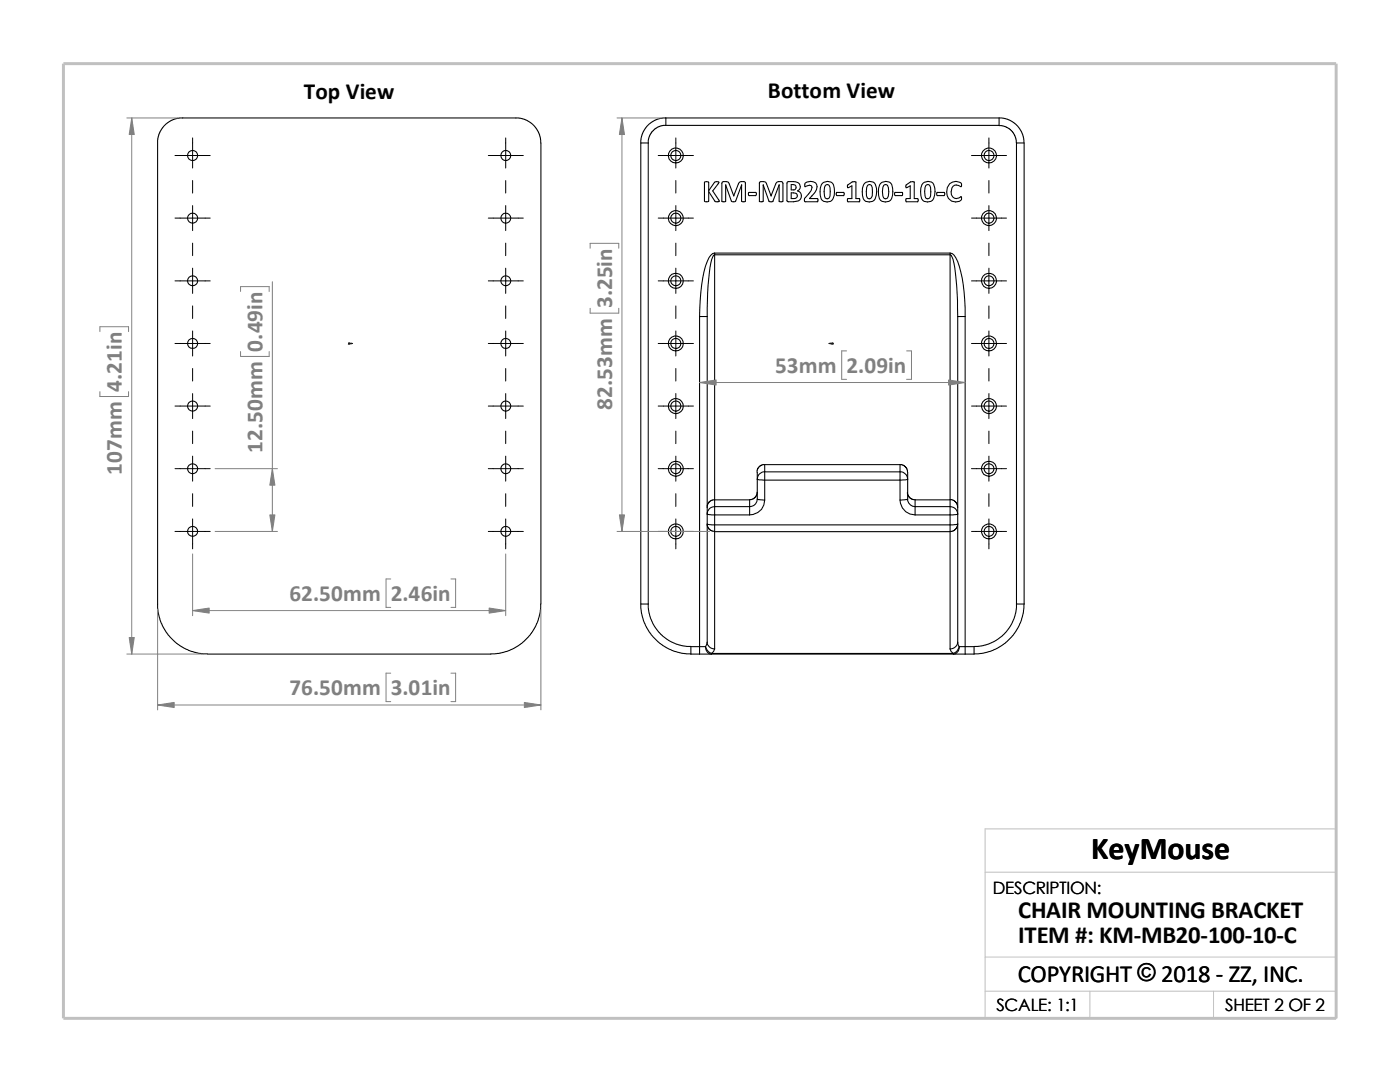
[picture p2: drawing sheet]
<svg xmlns="http://www.w3.org/2000/svg" width="279mm" height="216mm" viewBox="0 0 279 216" stroke-linecap="round" stroke-linejoin="round" font-family="sans-serif">
<path d="M196.6 174h70.1M196.6 197.8h70.1M196.6 191h70.1M217.5 197.8v5.4M242.2 197.8v5.4M26.8 203.2h239.9v-37.8h-70.1v37.8" fill="none" stroke="#c0c0c0" stroke-width=".2"/>
<path d="M12.7 12.7h254v190.5h-254z" fill="none" stroke="#c0c0c0" stroke-width=".59"/>
<g fill="none" stroke="#000" stroke-width=".21">
<path d="M31.5 28.5l.2-1.6 .9-1.7 1.5-1.1 1.7-.6h67.7l1.8 .6 1.4 1.1 1 1.7 .2 1.6v92M31.5 28.5v92.9l.4 2.3 .7 1.5 .9 1.5 1.4 1.4 1.8 1.2 1.6 .7 1.5 .4 1.6 .1M127.9 28.5v92M127.9 28.5h1.5M129.4 28.5v92M132.9 23.5l-.9 .1-1.1 .3-1.1 .7-.7 .6-1 1.7-.2 1.6M132.9 23.5h66.5M132.9 25h-.6l-.9 .3-1.1 .8-.8 1.3-.1 1.1M132.9 23.5v1.5M140.6 36.4l.4-.2 .4 .1v1.8l1.2-1.7a.61 .61 0 0 1 .9 0l-1.3 1.7 1.4 2a.67 .67 0 0 1-.9 0l-1.3-1.9v1.9l-.2 .2-.6-.2zM144.8 36.9v3.3h-.7v-3.9l.8-.1 .5 .2 1 2.7M144.8 36.9l1.2 3.2 .2 .2 .6-.2 1.2-3.2"/>
<path d="M144.8 36.9h.1M146.4 39.1h.1M148 36.9v3.2a.51 .51 0 0 0 .8 0v-3.7l-.2-.1-1 .1-1.2 2.7M148 36.9h.1M149.4 38.4h1.4a.38 .38 0 0 1 0 .6h-1.4zM152.3 36.9v3.2l-.2 .2-.5-.1v-3.8l.1-.1 1.1 .1 1.1 2.7M152.3 36.9l1.2 3.3 .1 .1 .7-.1 1.2-3.3M152.3 36.9h.1M153.9 39.1h.1M155.5 36.9v3.3a.54 .54 0 0 0 .8-.1v-3.5l-.2-.3-1.1 .1-1.1 2.7M155.5 36.9h.1M157.1 36.3l.2-.1a2.31 2.31 0 0 1 2.3 .6 .91 .91 0 0 1-.4 1.3 1.07 1.07 0 0 1 .7 .9 1.07 1.07 0 0 1-.6 1.1l-.9 .2-1.3-.1z"/>
<path d="M157.9 38.5a.89 .89 0 0 1 1.2 .4 .56 .56 0 0 1-.6 .7h-.6zM157.9 36.8l.8 .1a.53 .53 0 0 1 .2 .6 .53 .53 0 0 1-.6 .4h-.4zM160.7 36.5a1.62 1.62 0 0 1 2.3 .3 2.23 2.23 0 0 1-1 2.3l-.5 .5h1.7v.6l-2.5 .1-.1-.7a5.1 5.1 0 0 0 1.5-2.2 .44 .44 0 0 0-.6-.4l-.8 .3zM164.1 36.6a1.37 1.37 0 0 1 1.6-.4 1.37 1.37 0 0 1 .8 1.3 2.69 2.69 0 0 1-.7 2.7 1.38 1.38 0 0 1-2.1-1.2 3.1 3.1 0 0 1 .4-2.4zM164.7 37a.51 .51 0 0 1 .8 0 3.8 3.8 0 0 1 0 2.5 .56 .56 0 0 1-.8 0 3.5 3.5 0 0 1 0-2.5zM167 38.4h1.4v.6h-1.4l-.1-.3zM169.2 36.9l.9-.6h.7v3.3h.7v.7l-2.3-.1v-.6h.8v-2.5l-.8 .4zM172.6 36.6a1.37 1.37 0 0 1 1.5-.4 1.37 1.37 0 0 1 .8 1.3 2.85 2.85 0 0 1-.7 2.7 1.33 1.33 0 0 1-2.1-1.2 3.1 3.1 0 0 1 .5-2.4zM173.1 37a.51 .51 0 0 1 .8 0 3.5 3.5 0 0 1 0 2.5 .51 .51 0 0 1-.8 0 3.5 3.5 0 0 1 0-2.5zM175.8 36.6a1.37 1.37 0 0 1 1.5-.4 1.37 1.37 0 0 1 .8 1.3 2.69 2.69 0 0 1-.7 2.7 1.38 1.38 0 0 1-2.1-1.2 3.1 3.1 0 0 1 .5-2.4zM176.4 37a.51 .51 0 0 1 .7 0 2.74 2.74 0 0 1-.1 2.6l-.6-.1a3.2 3.2 0 0 1 0-2.5zM178.6 38.4h1.4a.38 .38 0 0 1 0 .6h-1.4l-.1-.3z"/>
<path d="M180.8 36.9l.9-.6h.8v3.3h.7v.7l-2.4-.1v-.6h.9v-2.5l-.9 .4zM184.2 36.6a1.37 1.37 0 0 1 1.5-.4 1.37 1.37 0 0 1 .9 1.3 2.85 2.85 0 0 1-.8 2.7 1.33 1.33 0 0 1-2-1.2 3.1 3.1 0 0 1 .4-2.4zM184.8 37a.51 .51 0 0 1 .7 0 3.8 3.8 0 0 1 0 2.5 .56 .56 0 0 1-.8 0 3.5 3.5 0 0 1 .1-2.5zM187 38.4h1.4a.38 .38 0 0 1 0 .6h-1.4zM189.5 36.7a1.68 1.68 0 0 1 2.4 0v.5l-.4-.1a1.01 1.01 0 0 0-1.5 .4 1.51 1.51 0 0 0 .5 2 1.46 1.46 0 0 0 1.3-.3l.1 .6a1.75 1.75 0 0 1-2 .3 1.75 1.75 0 0 1-1-1.8l.2-.9zM199.4 23.5v1.5h-66.5M199.4 23.5l.9 .1 1 .3 .8 .4 .9 .8 1 1.5 .3 1v.9M199.4 25.1l1.3 .2 1.1 .7 .7 1 .4 1.5M202.9 28.5v92M202.9 28.5h1.5v92M142.6 50.5v.3M142.6 50.8v48.9"/>
<path d="M142.6 50.8h47M142.6 50.5h47M142.6 50.5a2.16 2.16 0 0 0-1.5 1.7 33.2 33.2 0 0 0-1.5 11M142.6 50.8a2.17 2.17 0 0 0-.7 1.7 56.6 56.6 0 0 0-.8 10.7M189.6 50.8a2.17 2.17 0 0 1 .8 1.7 61 61 0 0 1 .7 10.7M189.6 50.5a2.11 2.11 0 0 1 1.5 1.7 31.9 31.9 0 0 1 1.5 11M189.6 50.5v.3M189.6 50.8v48.9M139.6 63.2v65.8M139.6 63.2h1.5M141.1 63.2v38M191.1 63.2h1.5"/>
<path d="M191.1 63.2v38M192.6 63.2v65.8M142.6 99.7l-.7 .2-.4 .3-.3 .5-.1 .5M142.6 99.7v1.4M142.6 99.7h7M149.6 99.7v1.4M151.1 95.6l1.5 .2M151.1 99.6l1.5 .2M151.1 99.6a1.5 1.5 0 0 1-1.5 1.5M151.1 94.2v1.4M151.1 95.6v4M151.1 98.2l-.1 .6-.4 .6-1 .3"/>
<path d="M152.6 92.7l-.6 .1-.5 .4-.3 .4-.1 .6M152.6 94.1v1.7M152.6 92.7v1.4M152.6 99.8a2.92 2.92 0 0 1-3 2.9M152.6 92.7h27M152.6 95.8h27M152.6 94.1h27M152.6 95.8v4M152.6 94.1a1.45 1.45 0 0 0-1.5 1.5M179.6 92.7l.8 .2 .5 .5 .2 .8v1.4M179.6 92.7v1.4M179.6 94.1v1.7"/>
<path d="M179.6 94.1a1.52 1.52 0 0 1 1.5 1.5M179.6 99.8a3 3 0 0 0 3 2.9M179.6 95.8v4M181.1 98.2l.1 .6 .3 .4 .5 .4 .6 .1M181.1 95.6l-1.5 .2M181.1 99.6l-1.5 .2M181.1 99.6a1.48 1.48 0 0 0 1.5 1.5M181.1 95.6v4M182.6 99.7v1.4M182.6 99.7h7M189.6 99.7v1.4M189.6 99.7l.6 .1 .4 .3 .4 .5 .1 .6"/>
<path d="M141.1 102.6l1.5 .1M141.1 104.6l1.5 .1M141.1 101.2v1.4M141.1 102.6v2M141.1 104.6l.2 .6 .3 .5 1 .3M141.1 104.6v23.5M142.6 104.7v1.4M142.6 106.1v23.4M142.6 101.1v1.6M142.6 106.1h47M142.6 102.7v2M142.6 102.7h7"/>
<path d="M142.6 104.7h47M142.6 101.1h7M142.6 101.1a1.45 1.45 0 0 0-1.5 1.5M149.6 101.1v1.6M182.6 102.7h7M182.6 101.1h7M182.6 101.1v1.6M189.6 104.7v1.4M189.6 106.1v23.4M189.6 101.1v1.6M189.6 101.1a1.52 1.52 0 0 1 1.5 1.5M189.6 102.7v2"/>
<path d="M191.1 104.6l-.3 .9-.6 .5-.6 .1M191.1 101.2v1.4M191.1 102.6v2M191.1 102.6l-1.5 .1M191.1 104.6l-1.5 .1M191.1 104.6v23.5M107.9 120.5l-.1 1.6-.4 1.6-.6 1.5-1 1.5-1.7 1.7-1.4 .9-1.6 .7-1.6 .4-1.5 .1h-56.6M127.9 120.5h1.5M127.9 120.5l.1 1.8 .6 2 .9 1.8 1.1 1.2 1.7 1.5 1.7 1 2 .5 1.9 .2M129.4 120.5l.1 1.5 .4 1.5 .7 1.5 1.2 1.5 1.6 1.3 1.5 .7 1.5 .4 1.5 .1M137.9 130.5h1.7M139.6 129h-1.7v1.5"/>
<path d="M139.6 129h1.2M139.6 129v1.5M139.6 130.5h2.4M140.8 129a2.06 2.06 0 0 0 1.2 1.4M140.8 129a1.33 1.33 0 0 0 1.2 1.5M141.1 128.1a1.45 1.45 0 0 0 1.5 1.4M141.1 128.1l-.3 .9M142 130.5h48.2M142 130.4h48.2M142 130.4v.1M142.6 129.5l-.2 .5-.4 .4M189.6 129.5l.2 .5 .4 .4"/>
<path d="M190.2 130.4v.1M190.2 130.5h2.4M191.1 128.1l.3 .9M191.1 128.1a1.53 1.53 0 0 1-1.5 1.4M191.4 129h1.2M191.4 129a1.81 1.81 0 0 1-1.2 1.4M191.4 129a1.33 1.33 0 0 1-1.2 1.5M192.6 129h1.8M192.6 129v1.5M194.4 129v1.5h-1.8M202.9 120.5l-.1 1.5-.4 1.5-.8 1.5-1.2 1.5-1.6 1.3-1.4 .7-1.6 .4-1.4 .1M202.9 120.5h1.5"/>
<path d="M204.4 120.5l-.2 1.8-.6 2-1.3 2.4-1.4 1.4-1.8 1.2-1.6 .7-1.5 .4-1.6 .1"/>
<circle cx="38.4" cy="31" r="1.01"/>
<circle cx="100.9" cy="31" r="1"/>
<circle cx="134.9" cy="31" r="1.49"/>
<circle cx="134.9" cy="31" r="1.01"/>
<circle cx="197.4" cy="31" r="1.5"/>
<circle cx="197.4" cy="31" r="1"/>
<circle cx="38.4" cy="56" r="1"/>
<circle cx="38.4" cy="43.5" r="1"/>
<circle cx="100.9" cy="56" r=".99"/>
<circle cx="100.9" cy="43.5" r=".99"/>
<circle cx="134.9" cy="56" r="1"/>
<circle cx="134.9" cy="43.5" r="1.5"/>
<circle cx="134.9" cy="56" r="1.5"/>
<circle cx="134.9" cy="43.5" r="1"/>
<circle cx="197.4" cy="56" r=".99"/>
<circle cx="197.4" cy="43.5" r="1.51"/>
<circle cx="197.4" cy="56" r="1.51"/>
<circle cx="197.4" cy="43.5" r=".99"/>
<circle cx="38.4" cy="68.5" r="1"/>
<circle cx="100.9" cy="68.5" r=".99"/>
<circle cx="134.9" cy="68.5" r="1"/>
<circle cx="134.9" cy="68.5" r="1.5"/>
<circle cx="197.4" cy="68.5" r=".99"/>
<circle cx="197.4" cy="68.5" r="1.51"/>
<circle cx="38.4" cy="81" r="1.01"/>
<circle cx="38.4" cy="93.5" r="1"/>
<circle cx="100.9" cy="81" r="1"/>
<circle cx="100.9" cy="93.5" r=".99"/>
<circle cx="134.9" cy="81" r="1.01"/>
<circle cx="134.9" cy="81" r="1.5"/>
<circle cx="134.9" cy="93.5" r="1.5"/>
<circle cx="134.9" cy="93.5" r="1"/>
<circle cx="197.4" cy="81" r="1"/>
<circle cx="197.4" cy="81" r="1.51"/>
<circle cx="197.4" cy="93.5" r="1.51"/>
<circle cx="197.4" cy="93.5" r=".99"/>
<circle cx="38.4" cy="106" r="1"/>
<circle cx="100.9" cy="106" r=".99"/>
<circle cx="134.9" cy="106" r="1"/>
<circle cx="134.9" cy="106" r="1.5"/>
<circle cx="197.4" cy="106" r=".99"/>
<circle cx="197.4" cy="106" r="1.51"/>
</g>
<g fill="#00f" stroke="#00f" stroke-width=".2">
<path d="M70 68.5h.4l-.4 .1z"/>
<path d="M165.4 68.5h.4v.1z"/>
</g>
<path d="M69.6 68.5h.8M69.6 68.4l.2 .3M69.7 68.5h.1M69.7 68.4v.3M69.8 68.4l-.3 .3M165.4 68.5h.9M166 68.4l.3 .3M166.1 68.5h.1M166.1 68.4v.3M166.2 68.4l-.3 .3" fill="none" stroke="#00f" stroke-width=".2"/>
<g fill="none" stroke="#000" stroke-width=".2">
<path d="M34.9 31h7.1M38.4 27.5v6M38.4 36v2.5M97.5 31h6.9M100.9 27.5v6M100.9 36v2.5M131.4 31h7M134.9 27.5v6M134.9 36v2.5M193.9 31h7M197.4 27.5v6M197.4 36v2.5"/>
<path d="M34.9 56h7.1M34.9 43.5h7.1M38.4 41v5M38.4 48.5v2.5M38.4 53.5v5M97.5 56h6.9M97.5 43.5h6.9M100.9 41v5M100.9 48.5v2.5M100.9 53.5v5M131.4 56h7M131.4 43.5h7"/>
<path d="M134.9 41v5M134.9 48.5v2.5M134.9 53.5v5M193.9 56h7M193.9 43.5h7M197.4 41v5M197.4 48.5v2.5M197.4 53.5v5M34.9 68.5h7.1M38.4 61v2.5M38.4 66v5M38.4 73.5v2.5"/>
<path d="M38.4 78.5v5M97.5 68.5h6.9M100.9 61v2.5M100.9 66v5M100.9 73.5v2.5M100.9 78.5v5M131.4 68.5h7M134.9 61v2.5M134.9 66v5M134.9 73.5v2.5M134.9 78.5v5M193.9 68.5h7"/>
<path d="M197.4 61v2.5M197.4 66v5M197.4 73.5v2.5M197.4 78.5v5M34.9 93.5h7.1M34.9 81h7.1M38.4 86v2.5M38.4 91v5M38.4 98.5v2.5M97.5 93.5h6.9M97.5 81h6.9M100.9 86v2.5"/>
<path d="M100.9 91v5M100.9 98.5v2.5M131.4 93.5h7M131.4 81h7M134.9 86v2.5M134.9 91v5M134.9 98.5v2.5M193.9 93.5h7M193.9 81h7M197.4 86v2.5M197.4 91v5M197.4 98.5v2.5"/>
<path d="M34.9 106h7.1M38.4 103.5v6M97.5 106h6.9M100.9 103.5v6M131.4 106h7M134.9 103.5v6M193.9 106h7M197.4 103.5v6"/>
</g>
<g fill="none" stroke="#808080" stroke-width=".2">
<path d="M25.3 23.5h10.1M26.3 23.5v107M123.1 23.5h8.8M124.1 23.5v82.5M48 58.2v-1h5.7v1M54.4 56.2v49.8M117.8 49.5v-.9h5.7v.9M19.9 66.2v-1h5.8v1M19.9 78.1v1h5.8v-1M48 70.1v1h5.7v-1M117.8 61.5v1h5.7v-1M139.6 76.3h53"/>
<path d="M169 70h-1v5.7h1M180.9 70h1v5.7h-1M42.9 93.5h12.5M38.4 110.5v12.4M42.9 106h12.5M78 115.5h-1v5.7h1M90 115.5h.9v5.7h-.9M100.9 110.5v12.4M123.1 106h18.5M25.3 130.5h15.1M31.5 121.5v20.1M38.4 121.8h62.5"/>
<path d="M78 134.3h-1v5.7h1M90 134.3h.9v5.7h-.9M107.9 121.5v20.1M31.5 140.7h76.4"/>
</g>
<g fill="#808080" stroke="#808080" stroke-width=".2">
<path d="M38.4 121.8l3.3-.5v1z"/>
<path d="M97.6 121.3l3.3 .5-3.3 .5z"/>
<path d="M25.8 127.2h1l-.5 3.3z"/>
<path d="M26.3 23.5l.5 3.3h-1z"/>
<path d="M104.6 140.2l3.3 .5-3.3 .5z"/>
<path d="M31.5 140.7l3.3-.5v1z"/>
<path d="M54.4 93.5l.5 3.3h-1.1z"/>
<path d="M53.8 102.7h1.1l-.5 3.3z"/>
<path d="M139.6 76.3l3.3-.5v1z"/>
<path d="M189.3 75.8l3.3 .5-3.3 .5z"/>
<path d="M123.6 102.7h1l-.5 3.3z"/>
<path d="M124.1 23.5l.5 3.3h-1z"/>
</g>
<text font-size="6.4" x="217.8" y="171.4">KeyMouse</text>
<g font-size="4.9">
<text x="203.2" y="183.2">CHAIR MOUNTING BRACKET</text>
<text x="203.2" y="188.1">ITEM #: KM-MB20-100-10-C</text>
<text x="203.1" y="195.9">COPYRIGHT © 2018 - ZZ, INC.</text>
<text x="203.1" y="195.9">COPYRIGHT ©</text>
</g>
<g font-size="4.6">
<text x="60.6" y="19.7">Top View</text>
<text x="153.2" y="19.6">Bottom View</text>
</g>
<g font-size="4.6" fill="#808080">
<text x="122.2" y="61.5" transform="rotate(-90 122.2 61.5)">3.25in</text>
<text x="52.4" y="70.1" transform="rotate(-90 52.4 70.1)">0.49in</text>
<text x="154.7" y="74.5">53mm</text>
<text x="169" y="74.5">2.09in</text>
<text x="24.3" y="78.1" transform="rotate(-90 24.3 78.1)">4.21in</text>
<text x="122.2" y="81.7" transform="rotate(-90 122.2 81.7)">82.53mm</text>
<text x="24.3" y="94.8" transform="rotate(-90 24.3 94.8)">107mm</text>
<text x="52.4" y="90.4" transform="rotate(-90 52.4 90.4)">12.50mm</text>
<text x="57.7" y="120">62.50mm</text>
<text x="78" y="120">2.46in</text>
<text x="57.7" y="138.8">76.50mm</text>
<text x="78" y="138.8">3.01in</text>
</g>
<g font-size="3.4">
<text x="198.2" y="178.5">DESCRIPTION:</text>
<text x="198.8" y="201.7">SCALE: 1:1</text>
<text x="244.5" y="201.7">SHEET 2 OF 2</text>
</g>
</svg>
